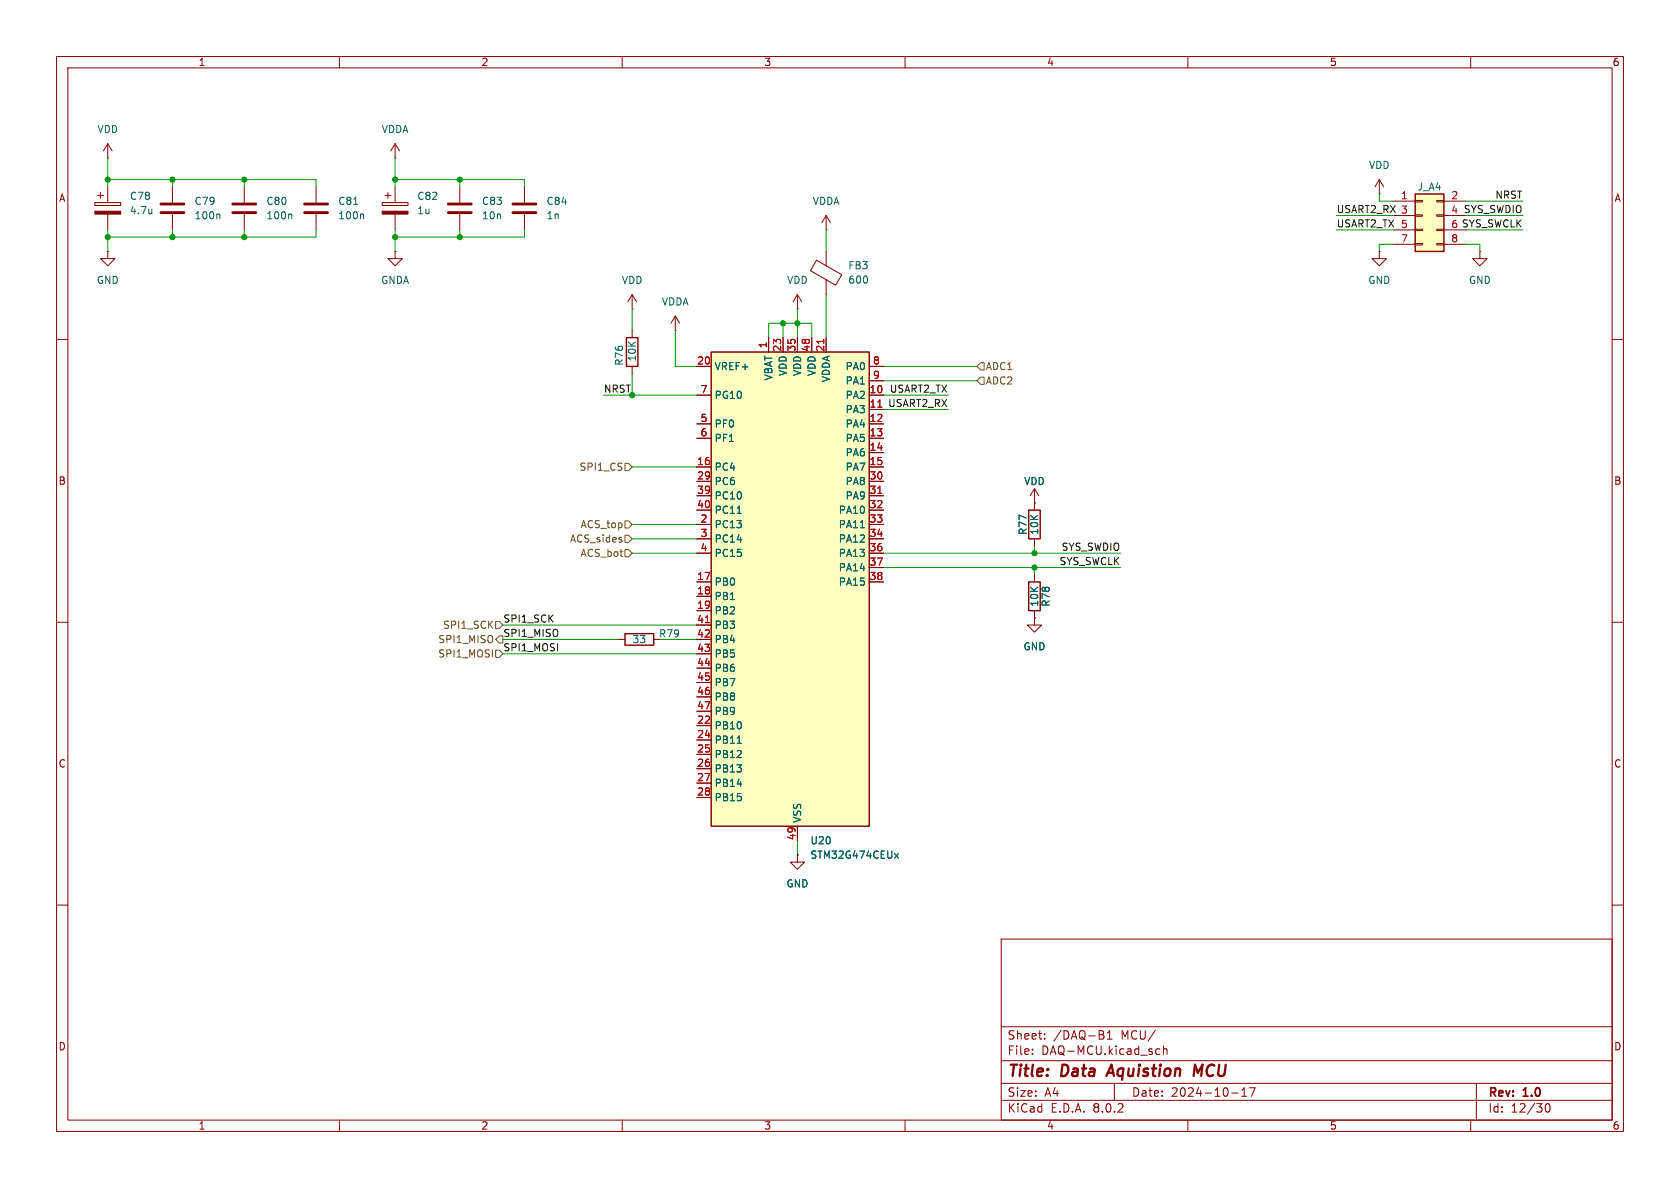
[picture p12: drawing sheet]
<svg xmlns="http://www.w3.org/2000/svg" width="297mm" height="210mm" viewBox="0 0 297 210" stroke-linecap="round" stroke-linejoin="round" font-family="sans-serif">
<g fill="none" stroke="#840000" stroke-width=".18">
<path d="M10 10h277v190h-277zM12 12h273v186h-273zM60 10v2M110 10v2M160 10v2M210 10v2M260 10v2M19 27.9h.1M19 25.4l-.7 1.3M19 25.4v2.5M19 25.4l.8 1.3M30.5 33v2.8"/>
<path d="M30.5 37.8v2.8M67.6 35.8h4.5v.5h-4.5zM68.1 34.5h1M68.6 34v1.1M69.8 33v2.8M69.8 37.8v2.8M10 60h2M19 44.5v1.2h1.3l-1.3 1.3-1.2-1.3h1.2M19 44.5h.1M69.8 44.5v1.2h1.3l-1.3 1.3-1.2-1.3h1.2M69.8 44.5h.1M141 54.6h.1"/>
<path d="M141 52.1l-.8 1.2M141 52.1v2.5M141 52.1l.7 1.2M144.3 46l4.5 2.6-1.1 1.8-4.4-2.5zM146 44.5v2.5M146 49.5v2.6M285 60h2M10 110h2M285 110h2M10 160h2M141 151.1v1.3h1.2l-1.2 1.3-1.3-1.3h1.3M141 151.1h.1"/>
<path d="M285 160h2M177 166h108v32h-108zM60 198v2M110 198v2M160 198v2M177 194.5h108M177 191.5h108M177 187.5h108M177 181.5h108M182.5 186.3v.1M182.5 185.5v.1M184.7 183.6v.1"/>
<path d="M184.7 182.8v.1M194.8 182.2l.3 .3-.1 .3-.2 .1a.4 .4 0 0 1 .4 .4 .4 .4 0 0 1-.3 .4M195.7 183.7h.9M195.7 182.6l.5-.4v1.5M197 191.5v3M204.5 186.3h.5M204.5 185.5h.5M205.7 185.5l.2-.1 .3 .1 .1 .9M205.7 184.9v1.5M210 198v2M217.7 193.2h1.2M219.5 193.8h.9"/>
<path d="M219.5 192.7l.5-.4v1.5M220.9 192.3h1l-.7 1.5M260 198v2M261 191.5v6.5M273.4 195.2l.1-.1a.81 .81 0 0 1 .6 .6 .81 .81 0 0 1-.3 .8l-.1 .1a.81 .81 0 0 1-.6-.6 .81 .81 0 0 1 .3-.8z"/>
</g>
<path d="M196.5 188.2l-.9 2M212.6 188.2l-.8 1.4-.5-1.4-.3 2" fill="none" stroke="#840000" stroke-width=".4"/>
<path d="M28.4 37.6h4.1M28.4 36.1h4.1" fill="none" stroke="#840000" stroke-width=".51"/>
<path d="M38.7 37.8l.2 .2v.7" fill="none" stroke="#006464" stroke-width=".18"/>
<path d="M67.6 37.3h4.5v.5h-4.5z" fill="#840000" stroke="#840000" stroke-width=".18"/>
<path d="M125.7 62.2h28v83.9h-28z" fill="#ffffc2"/>
<path d="M110.7 59.7h2.1v5.1h-2.1zM125.7 62.2h28v83.9h-28zM181.9 90.2h2v5.1h-2zM110.5 112h5.1v2h-5.1zM181.9 102.9h2v5.1h-2z" fill="none" stroke="#840000" stroke-width=".25"/>
<g fill="none" stroke="#840000" stroke-width=".18">
<path d="M16.8 35.8h4.5v.5h-4.5zM17.3 34.5h1M17.8 34v1.1M19 33v2.8M19 37.8v2.8M43.2 33v2.8M43.2 37.8v2.8M55.9 33v2.8M55.9 37.8v2.8M69.8 27.9h.1M69.8 25.4l-.7 1.3M69.8 25.4v2.5"/>
<path d="M69.8 25.4l.8 1.3M81.3 33v2.8M81.3 37.8v2.8M92.7 33v2.8M92.7 37.8v2.8M243.8 34.3h.1M243.8 31.8l-.7 1.2M243.8 31.8v2.5M243.8 31.8l.8 1.2M111.8 54.6h.1M111.8 52.1l-.8 1.2M111.8 52.1v2.5"/>
<path d="M111.8 58.4v1.3M111.8 52.1l.7 1.2M135.9 59.7v2.5M138.4 59.7v2.5M141 59.7v2.5M143.5 59.7v2.5M146 59.7v2.5M243.8 44.5v1.2h1.3l-1.3 1.3-1.2-1.3h1.2M243.8 44.5h.1M261.6 44.5v1.2h1.3l-1.3 1.3-1.3-1.3h1.3M261.6 44.5h.1M111.8 64.8v1.2"/>
<path d="M123.2 69.9h2.5M123.2 74.9h2.5M123.2 77.5h2.5M123.2 64.8h2.5M153.7 69.9h2.5M153.7 72.4h2.5M153.7 74.9h2.5M153.7 77.5h2.5M153.7 64.8h2.5M153.7 67.3h2.5M123.2 82.6h2.5M123.2 92.7h2.5"/>
<path d="M123.2 85.1h2.5M123.2 95.3h2.5M123.2 87.6h2.5M123.2 90.2h2.5M123.2 97.8h2.5M153.7 80h2.5M153.7 82.6h2.5M153.7 92.7h2.5M153.7 85.1h2.5M153.7 95.3h2.5M153.7 87.6h2.5M153.7 90.2h2.5"/>
<path d="M153.7 97.8h2.5M182.9 88.9h.1M182.9 86.4v3.8M182.9 95.3v1.2M182.9 86.4l-.8 1.2M182.9 86.4l.7 1.2M109.2 113h1.3M115.6 113h1.2M123.2 102.9h2.5M123.2 105.4h2.5M123.2 108h2.5M123.2 110.5h2.5"/>
<path d="M123.2 113h2.5M123.2 115.6h2.5M123.2 118.1h2.5M153.7 102.9h2.5M153.7 100.3h2.5M182.9 109.2v1.3h1.2l-1.2 1.3-1.3-1.3h1.3M182.9 109.2h.1M182.9 101.6v1.3M182.9 108v1.2M123.2 128.3h2.5M123.2 130.8h2.5M123.2 133.4h2.5"/>
<path d="M123.2 135.9h2.5M123.2 138.4h2.5M123.2 120.7h2.5M123.2 123.2h2.5M123.2 125.7h2.5M123.2 141h2.5M141 146.1v2.5"/>
</g>
<path d="M145.6 60v.7M155.2 72h.7M155.2 87.2h.7M124.7 110.1h.7" fill="none" stroke="#a90000" stroke-width=".18"/>
<path d="M26.8 36.9v.9M26.8 37.7h.1M51.4 37.8l.2 .2v.7M62.5 36.1h.7M64.1 37.8l.2 .2v.7M130.3 90.7h.8M152.1 93.3h.7M130.3 131.4h.8M158.2 150.9l.6 .8M158.8 150.9l-.6 .8" fill="none" stroke="#006464" stroke-width=".18"/>
<path d="M16.8 37.3h4.5v.5h-4.5z" fill="#840000" stroke="#840000" stroke-width=".18"/>
<path d="M41.1 37.6h4.1M41.1 36.1h4.1M53.8 37.6h4.1M53.8 36.1h4.1M79.2 37.6h4.1M79.2 36.1h4.1M90.7 37.6h4M90.7 36.1h4" fill="none" stroke="#840000" stroke-width=".51"/>
<path d="M250.2 34.3h5.1v10.2h-5.1z" fill="#ffffc2"/>
<g fill="none" stroke="#840000" stroke-width=".18">
<path d="M146 38.1l-.7 1.3M146 38.1v2.5M146 38.1l.8 1.3M246.4 35.6h3.8M246.4 38.1h3.8M250.2 38h1.3v.2h-1.3zM250.2 35.4h1.3v.3h-1.3zM254 38h1.3v.2h-1.3zM254 35.4h1.3v.3h-1.3zM255.3 35.6h3.8M255.3 38.1h3.8M119.4 58.4h.1"/>
<path d="M119.4 55.9l-.8 1.3M119.4 55.9v2.5M119.4 55.9l.7 1.3M135.9 59.7v2.5M138.4 59.7v2.5M141 59.7v2.5M143.5 59.7v2.5M146 40.6h.1M146 59.7v2.5M246.4 40.6h3.8M246.4 43.2h3.8M250.2 43.1h1.3v.2h-1.3z"/>
<path d="M250.2 40.5h1.3v.3h-1.3zM254 43.1h1.3v.2h-1.3zM254 40.5h1.3v.3h-1.3zM255.3 40.6h3.8M255.3 43.2h3.8M123.2 69.9h2.5M123.2 74.9h2.5M123.2 77.5h2.5M123.2 64.8h2.5M153.7 69.9h2.5M153.7 72.4h2.5M153.7 74.9h2.5"/>
<path d="M153.7 77.5h2.5M153.7 64.8h2.5M153.7 67.3h2.5M123.2 82.6h2.5M123.2 92.7h2.5M123.2 85.1h2.5M123.2 95.3h2.5M123.2 87.6h2.5M123.2 90.2h2.5M123.2 97.8h2.5M153.7 80h2.5M153.7 82.6h2.5"/>
<path d="M153.7 92.7h2.5M153.7 85.1h2.5M153.7 95.3h2.5M153.7 87.6h2.5M153.7 90.2h2.5M153.7 97.8h2.5M182.9 88.9h.1M182.9 88.9v1.3M182.9 95.3v1.2M123.2 102.9h2.5M123.2 105.4h2.5M123.2 108h2.5"/>
<path d="M123.2 110.5h2.5M123.2 113h2.5M123.2 115.6h2.5M123.2 118.1h2.5M153.7 102.9h2.5M153.7 100.3h2.5M182.9 109.2h.1M182.9 101.6v1.3M182.9 108v1.2M123.2 128.3h2.5M123.2 130.8h2.5M123.2 133.4h2.5"/>
<path d="M123.2 135.9h2.5M123.2 138.4h2.5M123.2 120.7h2.5M123.2 123.2h2.5M123.2 125.7h2.5M123.2 141h2.5M141 151.1h.1M141 146.1v2.5"/>
</g>
<path d="M250.2 34.3h5.1v10.2h-5.1z" fill="none" stroke="#840000" stroke-width=".25"/>
<path d="M173.4 66.7h.6v1.2h-.6l-.7-.6zM173.4 64.1h.6v1.3h-.6l-.7-.6zM110.5 94.6h.6l.7 .7-.7 .6h-.6zM110.5 92.1h.6l.7 .6-.7 .6h-.6zM110.5 81.9h.6l.7 .7-.7 .6h-.6zM110.5 97.2h.6l.7 .6-.7 .6h-.6zM87.6 114.9h.7l.6 .7-.6 .6h-.7zM87.6 109.9h.7l.6 .6-.6 .6h-.7zM87.6 113l.7-.6h.6v1.3h-.6z" fill="none" stroke="#725600" stroke-width=".18"/>
<g fill="none" stroke="#009600" stroke-width=".18">
<path d="M19 31.8h36.9v1.2M19 27.9v5.1M30.5 31.8v1.2M43.2 31.8v1.2M69.8 31.8h22.9v1.2M69.8 27.9v5.1M81.3 31.8v1.2M236.2 38.1h10.2M243.8 34.3v1.3h2.6M259.1 38.1h10.1M259.1 35.6h10.1M19 40.6v3.9"/>
<path d="M30.5 40.6v1.3M43.2 40.6v1.3M55.9 40.6v1.3h-36.9M69.8 40.6v3.9M81.3 40.6v1.3M92.7 40.6v1.3h-22.9M111.8 54.6v3.8M119.4 58.4v6.4h3.8M135.9 59.7v-2.5h7.6v2.5M138.4 57.2v2.5M141 54.6v5.1M146 40.6v3.9"/>
<path d="M146 52.1v7.6M236.2 40.6h10.2M246.4 43.2h-2.6v1.3M259.1 40.6h10.1M259.1 43.2h2.5v1.3M106.7 69.9h16.5M111.8 66v3.9M156.2 72.4h11.4M156.2 69.9h11.4M156.2 64.8h16.5M156.2 67.3h16.5M111.8 97.8h11.4"/>
<path d="M111.8 82.6h11.4M111.8 92.7h11.4M111.8 95.3h11.4M156.2 97.8h41.9M182.9 96.5v1.3M88.9 113h20.3M88.9 115.6h34.3M88.9 110.5h34.3M116.8 113h6.4M156.2 100.3h41.9M182.9 100.3v1.3M141 148.6v2.5"/>
</g>
<path d="M130.3 90.7h.8M152.1 93.3h.7M130.3 131.4h.8M158.2 150.9l.6 .8M158.8 150.9l-.6 .8" fill="none" stroke="#006464" stroke-width=".18"/>
<path d="M145.6 60v.7M155.2 72h.7M155.2 87.2h.7M124.7 110.1h.7" fill="none" stroke="#a90000" stroke-width=".18"/>
<g fill="#009600" stroke="#009600" stroke-width=".18">
<circle cx="141" cy="57.2" r=".46"/>
<circle cx="111.8" cy="69.9" r=".46"/>
<circle cx="43.2" cy="31.8" r=".46"/>
<circle cx="43.2" cy="41.9" r=".46"/>
<circle cx="30.5" cy="41.9" r=".46"/>
<circle cx="19" cy="41.9" r=".46"/>
<circle cx="69.8" cy="41.9" r=".46"/>
<circle cx="30.5" cy="31.8" r=".46"/>
<circle cx="19" cy="31.8" r=".46"/>
<circle cx="69.8" cy="31.8" r=".46"/>
<circle cx="81.3" cy="41.9" r=".46"/>
<circle cx="138.4" cy="57.2" r=".46"/>
<circle cx="81.3" cy="31.8" r=".46"/>
<circle cx="182.9" cy="100.3" r=".46"/>
<circle cx="182.9" cy="97.8" r=".46"/>
</g>
<g font-size="2.8" fill="#840000">
<text x="178" y="190.9">Title:</text>
<text x="187.7" y="190.9">Data</text>
<text x="196.7" y="190.9">Aquistion</text>
<text x="212.7" y="190.9">MCU</text>
</g>
<g font-size="2.1" fill="#840000">
<text x="178" y="184">Sheet:</text>
<text x="186.2" y="184">/DAQ-B1</text>
<text x="198.2" y="184">MCU/</text>
<text x="178" y="186.7">File:</text>
<text x="184.1" y="186.7">DAQ-MCU.kicad_sch</text>
<text x="178" y="196.9">KiCad</text>
<text x="178" y="194.1">Size:</text>
<text x="184.7" y="194.1">A4</text>
<text x="185.7" y="196.9">E.D.A.</text>
<text x="193.3" y="196.9">8.0.2</text>
<text x="200" y="194.1">Date:</text>
<text x="207" y="194.1">2024-10-17</text>
<text x="263" y="194.3">Rev:</text>
<text x="263" y="196.9">Id:</text>
<text x="267.1" y="196.9">12/30</text>
<text x="269.4" y="194.3">1.0</text>
</g>
<g font-size="1.8" fill="#840000">
<text x="35" y="11.9">1</text>
<text x="85" y="11.9">2</text>
<text x="135" y="11.9">3</text>
<text x="185" y="11.9">4</text>
<text x="235" y="11.9">5</text>
<text x="285" y="11.9">6</text>
<text x="10.3" y="35.9">A</text>
<text x="285.3" y="35.9">A</text>
<text x="10.3" y="85.9">B</text>
<text x="285.3" y="85.9">B</text>
<text x="10.3" y="135.9">C</text>
<text x="285.3" y="135.9">C</text>
<text x="10.3" y="185.9">D</text>
<text x="285.3" y="185.9">D</text>
<text x="35" y="199.9">1</text>
<text x="85" y="199.9">2</text>
<text x="135" y="199.9">3</text>
<text x="185" y="199.9">4</text>
<text x="235" y="199.9">5</text>
<text x="285" y="199.9">6</text>
</g>
<g font-size="1.8" fill="#006464">
<text x="17.1" y="23.7">VDD</text>
<text x="67.4" y="23.7">VDDA</text>
<text x="22.9" y="35.5">C78</text>
<text x="73.7" y="35.5">C82</text>
<text x="241.9" y="30.1">VDD</text>
<text x="250.5" y="33.9">J_A4</text>
<text x="22.9" y="38.1">4.7u</text>
<text x="34.3" y="39">100n</text>
<text x="34.3" y="36.4">C79</text>
<text x="47" y="39">100n</text>
<text x="47" y="36.4">C80</text>
<text x="59.7" y="39">100n</text>
<text x="59.7" y="36.4">C81</text>
<text x="73.7" y="38.1">1u</text>
<text x="85.1" y="36.4">C83</text>
<text x="85.1" y="39">10n</text>
<text x="96.5" y="39">1n</text>
<text x="96.5" y="36.4">C84</text>
<text x="143.6" y="36.4">VDDA</text>
<text x="149.9" y="47.8">FB3</text>
<text x="17" y="50.4">GND</text>
<text x="67.3" y="50.4">GNDA</text>
<text x="109.8" y="50.4">VDD</text>
<text x="139.1" y="50.4">VDD</text>
<text x="149.9" y="50.3">600</text>
<text x="241.8" y="50.4">GND</text>
<text x="259.6" y="50.4">GND</text>
<text x="116.9" y="54.2">VDDA</text>
<text x="110.3" y="64.8" transform="rotate(-90 110.3 64.8)">R76</text>
<text x="112.6" y="64" transform="rotate(-90 112.6 64)">10K</text>
<text x="126.2" y="65.6">VREF+</text>
<text x="149.4" y="65.6">PA0</text>
<text x="126.2" y="70.7">PG10</text>
<text x="136.8" y="67.4" transform="rotate(-90 136.8 67.4)">VBAT</text>
<text x="139.3" y="66.6" transform="rotate(-90 139.3 66.6)">VDD</text>
<text x="141.8" y="66.6" transform="rotate(-90 141.8 66.6)">VDD</text>
<text x="144.4" y="66.6" transform="rotate(-90 144.4 66.6)">VDD</text>
<text x="146.9" y="67.7" transform="rotate(-90 146.9 67.7)">VDDA</text>
<text x="149.4" y="70.7">PA2</text>
<text x="149.4" y="68.2">PA1</text>
<text x="126.2" y="75.8">PF0</text>
<text x="149.4" y="73.3">PA3</text>
<text x="149.4" y="75.8">PA4</text>
<text x="126.2" y="83.4">PC4</text>
<text x="126.2" y="78.3">PF1</text>
<text x="149.4" y="78.3">PA5</text>
<text x="149.4" y="80.9">PA6</text>
<text x="149.4" y="83.4">PA7</text>
<text x="126.2" y="86">PC6</text>
<text x="126.2" y="88.5">PC10</text>
<text x="149.4" y="86">PA8</text>
<text x="149.4" y="88.5">PA9</text>
<text x="181" y="86">VDD</text>
<text x="126.2" y="93.6">PC13</text>
<text x="126.2" y="91">PC11</text>
<text x="148.2" y="91">PA10</text>
<text x="148.2" y="93.6">PA11</text>
<text x="181.7" y="94.7" transform="rotate(-90 181.7 94.7)">R77</text>
<text x="183.7" y="94.7" transform="rotate(-90 183.7 94.7)">10K</text>
<text x="126.2" y="96.1">PC14</text>
<text x="126.2" y="98.7">PC15</text>
<text x="148.2" y="96.1">PA12</text>
<text x="148.2" y="98.7">PA13</text>
<text x="148.2" y="101.2">PA14</text>
<text x="126.2" y="103.7">PB0</text>
<text x="126.2" y="106.3">PB1</text>
<text x="148.2" y="103.7">PA15</text>
<text x="183.7" y="107.4" transform="rotate(-90 183.7 107.4)">10K</text>
<text x="185.8" y="107.4" transform="rotate(-90 185.8 107.4)">R78</text>
<text x="111.7" y="113.9">33</text>
<text x="116.4" y="112.9">R79</text>
<text x="126.2" y="108.8">PB2</text>
<text x="126.2" y="111.4">PB3</text>
<text x="126.2" y="113.9">PB4</text>
<text x="126.2" y="116.4">PB5</text>
<text x="126.2" y="119">PB6</text>
<text x="180.8" y="115.2">GND</text>
<text x="126.2" y="121.5">PB7</text>
<text x="126.2" y="124.1">PB8</text>
<text x="126.2" y="129.1">PB10</text>
<text x="126.2" y="131.7">PB11</text>
<text x="126.2" y="126.6">PB9</text>
<text x="126.2" y="134.2">PB12</text>
<text x="126.2" y="136.8">PB13</text>
<text x="126.2" y="139.3">PB14</text>
<text x="126.2" y="141.8">PB15</text>
<text x="141.8" y="145.5" transform="rotate(-90 141.8 145.5)">VSS</text>
<text x="143.2" y="149.5">U20</text>
<text x="143.2" y="152">STM32G474CEUx</text>
<text x="138.9" y="157.1">GND</text>
</g>
<g font-size="1.8" fill="#a90000">
<text x="247.6" y="35.3">1</text>
<text x="256.5" y="35.3">2</text>
<text x="256.5" y="37.8">4</text>
<text x="247.6" y="42.9">7</text>
<text x="256.5" y="42.9">8</text>
<text x="123.1" y="64.5">20</text>
<text x="135.6" y="61.7" transform="rotate(-90 135.6 61.7)">1</text>
<text x="138.2" y="62.3" transform="rotate(-90 138.2 62.3)">23</text>
<text x="140.7" y="62.3" transform="rotate(-90 140.7 62.3)">35</text>
<text x="143.3" y="62.3" transform="rotate(-90 143.3 62.3)">48</text>
<text x="145.8" y="62.3" transform="rotate(-90 145.8 62.3)">21</text>
<text x="154.2" y="64.5">8</text>
<text x="123.8" y="69.6">7</text>
<text x="153.6" y="69.6">10</text>
<text x="154.2" y="67.1">9</text>
<text x="123.8" y="74.7">5</text>
<text x="123.8" y="77.2">6</text>
<text x="153.6" y="72.1">11</text>
<text x="153.6" y="74.7">12</text>
<text x="153.6" y="77.2">13</text>
<text x="123.1" y="82.3">16</text>
<text x="153.6" y="79.8">14</text>
<text x="153.6" y="82.3">15</text>
<text x="123.1" y="84.8">29</text>
<text x="123.1" y="87.4">39</text>
<text x="123.1" y="89.9">40</text>
<text x="153.6" y="84.8">30</text>
<text x="153.6" y="87.4">31</text>
<text x="153.6" y="89.9">32</text>
<text x="123.8" y="92.5">2</text>
<text x="123.8" y="95">3</text>
<text x="153.6" y="92.5">33</text>
<text x="153.6" y="95">34</text>
<text x="123.8" y="97.5">4</text>
<text x="153.6" y="97.5">36</text>
<text x="153.6" y="100.1">37</text>
<text x="123.1" y="102.6">17</text>
<text x="123.1" y="105.2">18</text>
<text x="123.1" y="107.7">19</text>
<text x="153.6" y="102.6">38</text>
<text x="123.1" y="110.2">41</text>
<text x="123.1" y="112.8">42</text>
<text x="123.1" y="115.3">43</text>
<text x="123.1" y="117.9">44</text>
<text x="123.1" y="120.4">45</text>
<text x="123.1" y="122.9">46</text>
<text x="123.1" y="125.5">47</text>
<text x="123.1" y="128">22</text>
<text x="123.1" y="130.6">24</text>
<text x="123.1" y="133.1">25</text>
<text x="123.1" y="135.6">26</text>
<text x="123.1" y="138.2">27</text>
<text x="123.1" y="140.7">28</text>
<text x="140.7" y="148.6" transform="rotate(-90 140.7 148.6)">49</text>
</g>
<g font-size="1.8" fill="#0f0f0f">
<text x="264.3" y="35.2">NRST</text>
<text x="236.2" y="37.8">USART2_RX 3</text>
<text x="236.2" y="40.3">USART2_TX 5</text>
<text x="256.5" y="40.4">6 SYS_SWCLK</text>
<text x="258.7" y="37.8">SYS_SWDIO</text>
<text x="106.7" y="69.5">NRST</text>
<text x="157.2" y="69.5">USART2_TX</text>
<text x="156.9" y="72">USART2_RX</text>
<text x="187.2" y="100">SYS_SWCLK</text>
<text x="187.6" y="97.4">SYS_SWDIO</text>
<text x="88.9" y="110.1">SPI1_SCK</text>
<text x="88.9" y="112.7">SPI1_MISO</text>
<text x="88.9" y="115.2">SPI1_MOSI</text>
</g>
<g font-size="1.8" fill="#725600">
<text x="174.2" y="65.6">ADC1</text>
<text x="174.2" y="68.2">ADC2</text>
<text x="102.4" y="83.4">SPI1_CS</text>
<text x="102.5" y="93.6">ACS_top</text>
<text x="100.7" y="96.1">ACS_sides</text>
<text x="102.5" y="98.7">ACS_bot</text>
<text x="77.4" y="113.9">SPI1_MISO</text>
<text x="78.2" y="111.4">SPI1_SCK</text>
<text x="77.4" y="116.4">SPI1_MOSI</text>
</g>
</svg>
